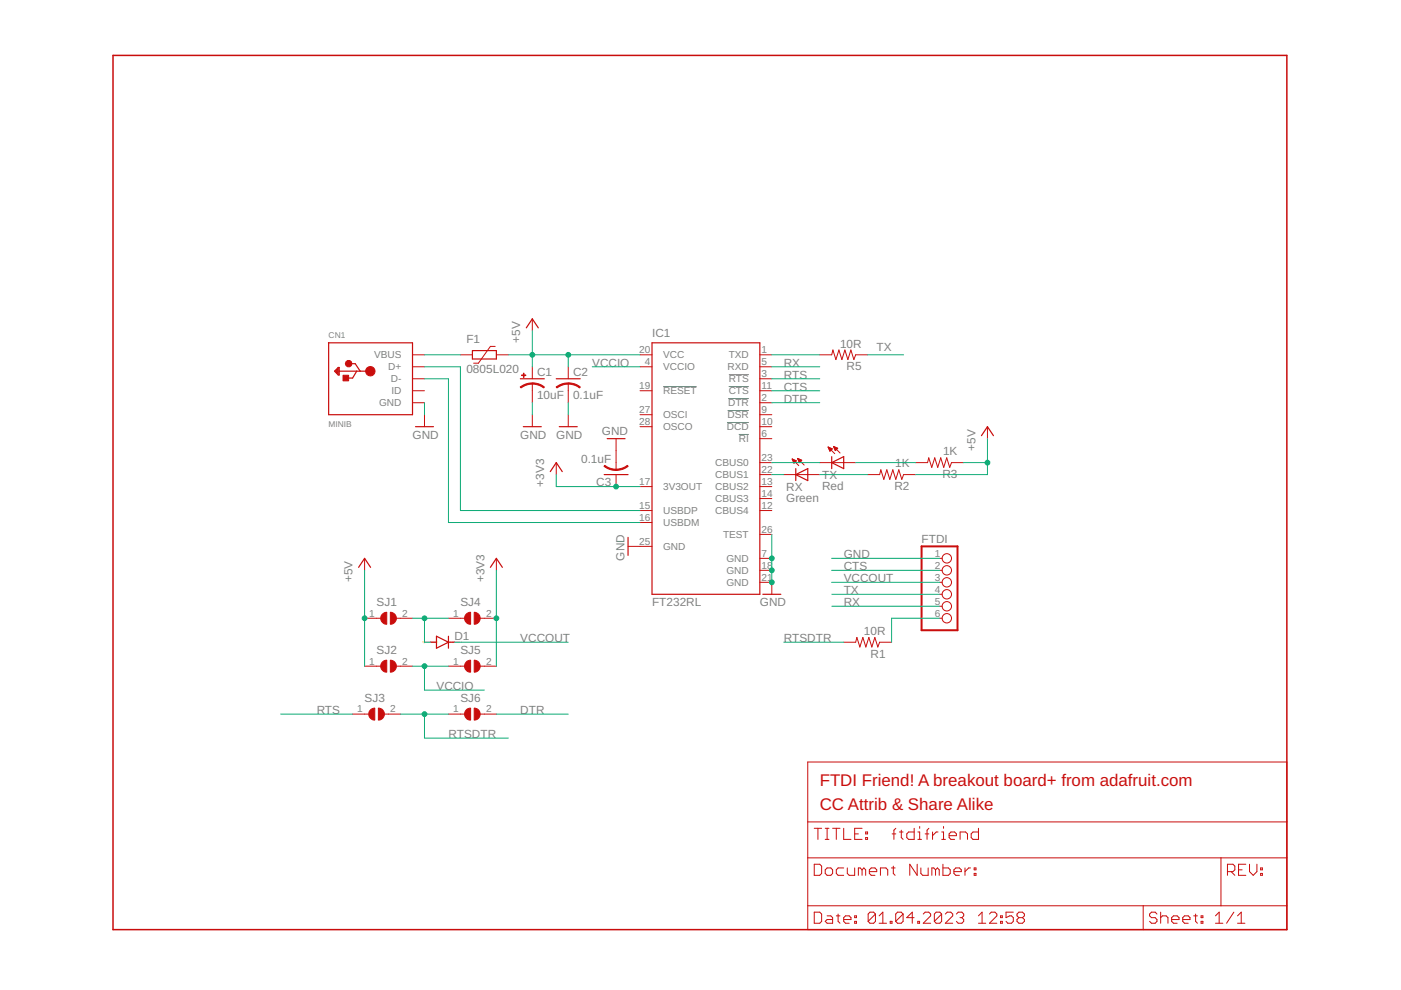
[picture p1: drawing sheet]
<svg xmlns="http://www.w3.org/2000/svg" width="297mm" height="210mm" viewBox="0 0 297 210" stroke-linecap="round" stroke-linejoin="round" font-family="sans-serif">
<path d="M154.5 79.4h4.3M140.6 82h7.1M154.1 89.6h4.7M154.3 87h4.5M154.4 84.5h4.4M154.5 82h4.3M156.6 92.1h2.2" fill="none" stroke="#808080" stroke-width=".21"/>
<g fill="none" stroke="#c90d0c" stroke-width=".25">
<path d="M69.6 72.7h17.9v15.2h-17.8v-15.2M71.1 78.7l.4-.4v.8l-.2-.4M71.7 77.9h.2v1.6h-.2l-.8-.8zM71.7 77.9v1.4M71.9 78.7h6.6M74.3 77.1h1l1.1 1.6M75.6 78.7l-.8 1.5h-1.2M100.2 74.3h5v1.8h-5zM111.6 69.5l1.3-1.9 1.2 1.9M138.2 72.7h22.9v53.3h-22.9zM88.1 90.5h3.8M110.3 80.3h5.1"/>
<path d="M111 90.5h3.8M116.7 100l1.2-1.9 1.3 1.9M117.9 80.3h5.1M118.6 90.5h3.8M128.7 93h3.8M168.7 99.4v2.5M176.3 98.1l2.6-1.3v2.6zM176.3 96.8v2.6M208.1 92.4l1.3-1.9 1.2 1.9M128.1 100.6h5.1M133.2 113.9v3.9M168.7 100.6l2.6-1.2v2.5z"/>
<path d="M76 120.3l1.3-1.9 1.3 1.9M91.3 136.2h1.2M92.5 134.9l2.6 1.3-2.6 1.2zM95.1 134.9v2.5M95.1 136.2h1.3M104 120.3l1.2-1.9 1.3 1.9M161.7 126h3.8"/>
</g>
<g fill="#c90d0c" stroke="#c90d0c" stroke-width=".21">
<path d="M112.9 81.2l1.3 .2 1.2 .7-.1 .2-.9-.6-1.5-.3z" fill-rule="evenodd"/>
<path d="M110.3 82l1.2-.6 1.4-.2v.2l-1.1 .2-1.3 .7z" fill-rule="evenodd"/>
<path d="M120.5 81.2l1.3 .2 1.2 .7-.1 .2-.9-.6-1.5-.3z" fill-rule="evenodd"/>
<path d="M117.9 82l1.2-.6 1.4-.2v.2l-1 .2-1.4 .7z" fill-rule="evenodd"/>
<path d="M128.2 98.7l1.4 .7 1 .1v.2h-.8l-1-.4-.7-.4z" fill-rule="evenodd"/>
<path d="M130.6 99.5l1.5-.3 .9-.5 .2 .2-.7 .4-1.1 .4h-.8z" fill-rule="evenodd"/>
<path d="M82.8 129.8a1.27 1.27 0 0 1 1.2 1.3 1.27 1.27 0 0 1-1.2 1.3z" fill-rule="evenodd"/>
<path d="M81 130.2l.5-.3 .5-.1v2.6a1.26 1.26 0 0 1-1.2-.8 1.26 1.26 0 0 1 .2-1.4z" fill-rule="evenodd"/>
<path d="M82.8 140a1.27 1.27 0 0 1 1.2 1.2 1.27 1.27 0 0 1-1.2 1.3z" fill-rule="evenodd"/>
<path d="M81 140.4l.5-.3 .5-.1v2.5a1.26 1.26 0 0 1-1.2-.7 1.26 1.26 0 0 1 .2-1.4z" fill-rule="evenodd"/>
<path d="M80.2 150.1a1.27 1.27 0 0 1 1.3 1.3 1.27 1.27 0 0 1-1.3 1.3z" fill-rule="evenodd"/>
<path d="M78.5 150.6l1-.5v2.6a1.26 1.26 0 0 1-1.2-.8 1.26 1.26 0 0 1 .2-1.3z" fill-rule="evenodd"/>
<path d="M100.5 129.8a1.27 1.27 0 0 1 1.3 1.3 1.27 1.27 0 0 1-1.3 1.3z" fill-rule="evenodd"/>
<path d="M98.8 130.2l.5-.3 .5-.1v2.6a1.26 1.26 0 0 1-1.2-.8 1.26 1.26 0 0 1 .2-1.4z" fill-rule="evenodd"/>
<path d="M100.5 140a1.27 1.27 0 0 1 1.3 1.2 1.27 1.27 0 0 1-1.3 1.3z" fill-rule="evenodd"/>
<path d="M98.8 140.4l.5-.3 .5-.1v2.5a1.26 1.26 0 0 1-1.2-.7 1.26 1.26 0 0 1 .2-1.4z" fill-rule="evenodd"/>
<path d="M100.5 150.1a1.27 1.27 0 0 1 1.3 1.3 1.27 1.27 0 0 1-1.3 1.3z" fill-rule="evenodd"/>
<path d="M98.8 150.6l.5-.4 .5-.1v2.6a1.26 1.26 0 0 1-1.2-.8 1.26 1.26 0 0 1 .2-1.3z" fill-rule="evenodd"/>
<circle cx="78.5" cy="78.7" r="1"/>
<circle cx="73.9" cy="77.1" r=".7"/>
</g>
<g fill="#c90d0c" stroke="#c90d0c" stroke-width=".21">
<path d="M72.7 79.6h1.2v1.2h-1.2z"/>
<path d="M110.6 79.5h.9v.1h-.9z"/>
<path d="M111 79.1h.1v.9h-.1z"/>
</g>
<g fill="none" stroke="#c90d0c" stroke-width=".21">
<path d="M87.5 77.8h2.5M87.5 75.2h2.5M97.6 75.2h2.6M105 73.4h-1l-2.6 3.6h-1M105.2 75.2h2.6M112.9 67.6v2.5M112.9 77.8v2.5M120.5 77.8v2.5M135.7 77.8h2.5M135.7 75.2h2.5M161.1 77.8h2.5M161.1 75.2h2.5"/>
<path d="M173.8 75.2h2.5l.3-1 .6 2 .7-2 .6 2 .6-2 .7 2 .6-2 .6 2 .4-1h2.6M87.5 80.3h2.5M87.5 85.4h2.5M87.5 82.8h2.5M90 87.9v2.6M112.9 81.3v4.1M112.9 87.9v2.6M117.9 98.1v2.5M120.5 81.3v4.1M120.5 87.9v2.6M130.6 93v6.6M135.7 82.8h2.5"/>
<path d="M135.7 90.5h2.5M135.7 87.9h2.5M161.1 80.3h2.5M161.1 85.4h2.5M161.1 82.8h2.5M161.1 90.5h2.5M161.1 87.9h2.5M161.1 93h2.5M161.1 98.1h2.5M168 97.3l1.4 1.4M168 97.3l.8 .4-.5 .5zM168 97.4h.1"/>
<path d="M168 97.5h.4M168.1 97.6h.6M168.1 97.7h.7M168.2 97.9h.5M168.3 98h.3M168.3 98.1h.1M169.1 97.2l1.4 1.4M169.1 97.2l.9 .4-.5 .5zM169.1 97.3h.1M169.2 97.4h.3M169.2 97.5h.6M169.3 97.6h.6"/>
<path d="M169.3 97.7h.5M169.4 97.9h.3M169.4 98h.2M173.8 98.1h7.6M175.6 94.8l1.4 1.4M175.6 94.8l.9 .4-.5 .5zM175.6 94.8h.1M175.7 95h.3M175.7 95.1h.6M175.8 95.2h.6M175.8 95.3h.5M175.9 95.4h.3"/>
<path d="M175.9 95.6h.2M176.7 94.7l1.4 1.4M176.7 94.7l.9 .3-.5 .5zM176.8 94.7h.1M176.8 94.8h.4M176.8 95h.7M176.9 95.1h.7M177 95.2h.4M177 95.3h.3M177.1 95.4h.1M194.1 98.1h2.6l.2-1 .6 2 .7-2 .6 2 .7-2 .6 2 .6-2 .7 2 .3-1h2.6M209.4 90.5v2.5"/>
<path d="M77.3 118.4v2.5M105.2 118.4v2.5M130.6 100.6v2.6M133.2 115.8h5M135.7 103.2h2.5M135.7 108.2h2.5M135.7 110.8h2.5M161.1 103.2h2.5M161.1 108.2h2.5M161.1 118.4h2.5M161.1 100.6h2.5M161.1 105.7h2.5"/>
<path d="M161.1 113.3h2.5M166.2 100.6h7.6M184 100.6h2.5l.3-1 .6 2 .6-2 .7 2 .6-2 .6 2 .7-2 .6 2 .4-1h2.5M199.2 118.4h.5M77.3 131.1h3.4M84 131.1h3.5M95.1 131.1h3.4M101.8 131.1h3.4M161.1 120.9h2.5M161.1 123.5h2.5v2.5M178.9 136.2h2.5l.3-1.1 .6 2.1 .6-2.1 .7 2.1 .6-2.1 .6 2.1 .7-2.1 .6 2.1 .4-1h2.5M199.2 120.9h.5"/>
<path d="M199.2 123.5h.5M199.2 131.1h.5M199.2 126h.5M199.2 128.5h.5M74.8 151.4h3.4M77.3 141.2h3.4M81.5 151.4h3.4M84 141.2h3.5M95.1 141.2h3.4M95.1 151.4h3.4M101.8 141.2h3.4M101.8 151.4h3.4"/>
<path d="M171.3 161.6h101.5v35.5h-101.5zM171.3 174.3h101.5M172.6 175.6h1.6M173.4 175.6v2.4M175 175.6h.7M175 178h.7M175.4 175.6v2.4M176.5 175.6h1.6M177.3 175.6v2.4M178.9 175.6v2.4h1.5M181.2 176.8h.8M182.8 175.6h-1.6v2.4h1.6"/>
<path d="M183.5 177.6h.4v.4h-.4zM183.5 176.4h.4v.4h-.4zM189.1 176.8h.8M189.9 175.6l-.4 .4v2M190.7 176.4h.8M191.1 176v1.6l.4 .4M193.8 175.6v2.4h-1.2l-.3-.4v-.8l.3-.4h1.2M194.6 178h.8M194.6 176.4h.4v1.6M195 175.2v.4M196.2 176.8h.7M196.9 175.6l-.3 .4v2"/>
<path d="M197.7 176.4v1.6M198.9 176.4h-.4l-.8 .8M199.7 178h.7M199.7 176.4h.3v1.6M200 175.2v.4M201.2 177.2h1.6v-.4l-.4-.4h-.8l-.4 .4v.8l.4 .4h.8M203.6 178v-1.6h1.1l.4 .4v1.2M207.5 175.6v2.4h-1.2l-.4-.4v-.8l.4-.4h1.2M171.3 181.9h101.5M171.3 192h101.5M172.6 183.2h1.2l.4 .4v1.6l-.4 .4h-1.2zM172.6 193.4h1.2l.4 .4v1.5l-.4 .4h-1.2z"/>
<path d="M175 184.4l.4-.4h.7l.4 .4v.8l-.4 .4h-.7l-.4-.4zM175.4 194.2h.7l.4 .4v1.1h-1.1l-.4-.4 .4-.3h1.1M177.3 194.2h.8M177.7 193.8v1.5l.4 .4M178.9 195h1.5v-.4l-.4-.4h-.7l-.4 .4v.7l.4 .4h.7M178.9 184h-1.2l-.4 .4v.8l.4 .4h1.2M179.6 184v1.2l.4 .4h1.2v-1.6M181.2 195.3h.4v.4h-.4zM181.2 194.2h.4v.4h-.4zM182.8 184.4l-.4-.4h-.4v1.6M182.8 184.4l.4-.4 .3 .4v1.2M182.8 184.4v1.2"/>
<path d="M184.3 184.8h1.6v-.4l-.4-.4h-.8l-.4 .4v.8l.4 .4h.8M185.6 193.8v1.5l-.4 .4h-.8l-.3-.4M185.6 193.8l-.4-.4h-.8l-.3 .4v1.5M185.6 193.8l-1.5 1.5M186.4 195.7h1.6M186.4 194.2l.8-.8v2.3M186.7 185.6v-1.6h1.1l.4 .4v1.2M188.7 195.3h.4v.4h-.4zM189 184h.8M189.4 183.6v1.6l.4 .4M191.5 193.8v1.5l-.4 .4h-.8l-.4-.4M191.5 193.8l-.4-.4h-.8l-.4 .4v1.5"/>
<path d="M191.5 193.8l-1.6 1.5M193.8 194.6h-1.6l1.2-1.2v2.3M194.5 183.2v2.4l-1.6-2.4v2.4M194.6 195.3h.4v.4h-.4zM195.2 184v1.2l.4 .4h1.2v-1.6M195.7 193.8l.5-.4h.7l.4 .4v.4l-1.6 1.5h1.6M198.4 184.4l-.4-.4h-.4v1.6M198.4 184.4v1.2M198.4 184.4l.4-.4 .3 .4v1.2M199.6 193.8v1.5l-.3 .4h-.8l-.4-.4M199.6 193.8l-.3-.4h-.8l-.4 .4v1.5M199.6 193.8l-1.5 1.5"/>
<path d="M199.9 183.2v2.4h1.2l.4-.4v-.8l-.4-.4h-1.2M200.4 193.8l.4-.4h.8l.4 .4v.4l-1.6 1.5h1.6M202.2 184.8h1.6v-.4l-.4-.4h-.8l-.4 .4v.8l.4 .4h.8M202.8 193.8l.4-.4h.7l.4 .4v.4l-.4 .4M203.5 194.6h.4M203.9 194.6l.4 .4v.3l-.4 .4h-.7l-.4-.4M204.6 184v1.6M205.8 184h-.4l-.8 .8M206.5 185.2h.4v.4h-.4zM206.5 184h.4v.4h-.4zM207.5 195.7h1.5M207.5 194.2l.7-.8v2.3"/>
<path d="M209.8 193.8l.4-.4h.7l.4 .4v.4l-1.5 1.5h1.5M212.1 195.3h.4v.4h-.4zM212.1 194.2h.4v.4h-.4zM214.8 193.4h-1.5v1.2l.8-.4h.4l.3 .4v.7l-.3 .4h-.8l-.4-.4M216 194.6l-.4 .4v.3l.4 .4h.8l.4-.4v-.3l-.4-.4M216 194.6l-.4-.4v-.4l.4-.4h.8l.4 .4v.4l-.4 .4M216 194.6h.8M242.4 192v5.1M245.3 193.8l-.4-.4h-.8l-.4 .4v.4l.4 .4h.8l.4 .4v.3l-.4 .4h-.8l-.4-.4M246.1 194.6l.4-.4h.7l.4 .4v1.1M246.1 193.4v2.3M248.4 195h1.6v-.4l-.4-.4h-.8l-.4 .4v.7l.4 .4h.8"/>
<path d="M250.8 195h1.5v-.4l-.4-.4h-.8l-.3 .4v.7l.3 .4h.8M253.1 194.2h.8M253.5 193.8v1.5l.4 .4M254.7 195.3h.3v.4h-.3zM254.7 194.2h.3v.4h-.3zM257.7 195.7h1.6M257.7 194.2l.8-.8v2.3M258.9 181.9v10.1M260.2 184.8h1.2l.4-.4v-.8l-.4-.4h-1.2v2.4M261 184.8l.8 .8M261.6 193.4l-1.5 2.3M262.4 195.7h1.5"/>
<path d="M262.4 194.2l.8-.8v2.3M262.6 184.4h.8M264.1 183.2h-1.5v2.4h1.5M264.9 183.2v1.6l.8 .8 .8-.8v-1.6M267.3 185.2h.4v.4h-.4zM267.3 184h.4v.4h-.4z"/>
<circle cx="200.7" cy="118.4" r=".99"/>
<circle cx="200.7" cy="123.5" r=".99"/>
<circle cx="200.7" cy="126" r=".99"/>
<circle cx="200.7" cy="120.9" r=".99"/>
<circle cx="200.7" cy="131.1" r=".99"/>
<circle cx="200.7" cy="128.5" r=".99"/>
</g>
<path d="M195.4 115.8h7.6v17.8h-7.6z" fill="none" stroke="#c90d0c" stroke-width=".42"/>
<path d="M24 11.7h248.8v185.4h-248.8z" fill="none" stroke="#c90d0c" stroke-width=".32"/>
<g fill="none" stroke="#0dab76" stroke-width=".21">
<path d="M90 77.8h7.6v30.4h38.1M90 75.2h7.6M107.8 75.2h27.9M112.9 70.1v7.7M120.5 75.2v2.6M125.6 77.8h10.1M163.6 77.8h10.2M163.6 75.2h10.2M184 75.2h7.6M90 85.4v2.5M90 80.3h5.1v30.5h40.6M112.9 85.4v2.5"/>
<path d="M120.5 85.4v2.5M163.6 80.3h10.2M163.6 98.1h10.2M163.6 82.8h10.2M163.6 85.4h10.2M181.4 98.1h12.7M204.3 98.1h5.1M209.4 93v7.6h-15.3M117.9 100.6v2.6h17.8M163.6 113.3v10.2M163.6 100.6h2.6M173.8 100.6h10.2"/>
<path d="M176.3 118.4h22.9M77.3 120.9v20.3M87.5 131.1h7.6M90 131.1v5.1h1.3M96.4 136.2h24.1M105.2 120.9v20.3M166.2 136.2h12.7M176.3 120.9h22.9M176.3 126h22.9M176.3 128.5h22.9M176.3 123.5h22.9M199.2 131.1h-10.2v5.1"/>
<path d="M59.5 151.4h15.3M84.9 151.4h10.2M87.5 141.2h7.6M90 141.2v5.1h12.7M90 151.4v5.1h17.8M105.2 151.4h15.3"/>
</g>
<g fill="#0dab76" stroke="#0dab76" stroke-width=".21">
<circle cx="163.6" cy="120.9" r=".51"/>
<circle cx="163.6" cy="123.5" r=".51"/>
<circle cx="163.6" cy="118.4" r=".51"/>
<circle cx="130.6" cy="103.2" r=".51"/>
<circle cx="105.2" cy="131.1" r=".51"/>
<circle cx="112.9" cy="75.2" r=".51"/>
<circle cx="120.5" cy="75.2" r=".51"/>
<circle cx="209.4" cy="98.1" r=".51"/>
<circle cx="77.3" cy="131.1" r=".51"/>
<circle cx="90" cy="151.4" r=".51"/>
<circle cx="90" cy="141.2" r=".51"/>
<circle cx="90" cy="131.1" r=".51"/>
</g>
<g font-size="3.6" fill="#c90d0c">
<text x="173.8" y="166.6">FTDI Friend! A breakout board+ from adafruit.com</text>
<text x="173.8" y="171.7">CC Attrib &amp; Share Alike</text>
</g>
<g font-size="2.5" fill="#808080">
<text x="138.2" y="71.4">IC1</text>
<text x="98.9" y="72.7">F1</text>
<text x="110.3" y="72.7" transform="rotate(-90 110.3 72.7)">+5V</text>
<text x="125.6" y="77.8">VCCIO</text>
<text x="166.2" y="77.8">RX</text>
<text x="178.1" y="73.7">10R</text>
<text x="185.8" y="74.5">TX</text>
<text x="98.9" y="79">0805L020</text>
<text x="113.9" y="79.7">C1</text>
<text x="121.5" y="79.7">C2</text>
<text x="166.2" y="82.8">CTS</text>
<text x="166.2" y="80.3">RTS</text>
<text x="179.5" y="78.5">R5</text>
<text x="113.9" y="84.5">10uF</text>
<text x="121.5" y="84.5">0.1uF</text>
<text x="166.2" y="85.4">DTR</text>
<text x="87.5" y="93">GND</text>
<text x="110.3" y="93">GND</text>
<text x="117.9" y="93">GND</text>
<text x="127.6" y="92.2">GND</text>
<text x="206.8" y="95.5" transform="rotate(-90 206.8 95.5)">+5V</text>
<text x="123.2" y="98.2">0.1uF</text>
<text x="174.3" y="101.6">TX</text>
<text x="189.8" y="99.1">1K</text>
<text x="199.8" y="101.4">R3</text>
<text x="199.9" y="96.6">1K</text>
<text x="115.4" y="103.2" transform="rotate(-90 115.4 103.2)">+3V3</text>
<text x="126.4" y="103">C3</text>
<text x="166.7" y="106.3">Green</text>
<text x="166.7" y="104.2">RX</text>
<text x="174.3" y="103.8">Red</text>
<text x="189.7" y="103.9">R2</text>
<text x="132.4" y="118.9" transform="rotate(-90 132.4 118.9)">GND</text>
<text x="178.9" y="118.4">GND</text>
<text x="195.4" y="115.2">FTDI</text>
<text x="74.8" y="123.5" transform="rotate(-90 74.8 123.5)">+5V</text>
<text x="102.7" y="123.5" transform="rotate(-90 102.7 123.5)">+3V3</text>
<text x="178.9" y="120.9">CTS</text>
<text x="178.9" y="123.5">VCCOUT</text>
<text x="79.8" y="128.6">SJ1</text>
<text x="97.6" y="128.6">SJ4</text>
<text x="138.2" y="128.6">FT232RL</text>
<text x="161.1" y="128.6">GND</text>
<text x="178.9" y="126">TX</text>
<text x="178.9" y="128.6">RX</text>
<text x="96.3" y="135.7">D1</text>
<text x="110.3" y="136.2">VCCOUT</text>
<text x="166.2" y="136.2">RTSDTR</text>
<text x="183.2" y="134.6">10R</text>
<text x="79.8" y="138.7">SJ2</text>
<text x="97.6" y="138.7">SJ5</text>
<text x="184.6" y="139.4">R1</text>
<text x="77.3" y="148.9">SJ3</text>
<text x="92.5" y="146.3">VCCIO</text>
<text x="97.6" y="148.9">SJ6</text>
<text x="67.1" y="151.4">RTS</text>
<text x="110.3" y="151.4">DTR</text>
<text x="95.1" y="156.5">RTSDTR</text>
</g>
<g font-size="2.1" fill="#808080">
<text x="79.3" y="76">VBUS</text>
<text x="135.5" y="74.9">20</text>
<text x="136.7" y="77.4">4</text>
<text x="140.6" y="76">VCC</text>
<text x="154.5" y="76">TXD</text>
<text x="161.5" y="74.9">1</text>
<text x="161.5" y="77.4">5</text>
<text x="82.3" y="78.5">D+</text>
<text x="82.9" y="81.1">D-</text>
<text x="83" y="83.6">ID</text>
<text x="135.5" y="82.5">19</text>
<text x="140.6" y="78.5">VCCIO</text>
<text x="140.6" y="83.6">RESET</text>
<text x="154.3" y="78.5">RXD</text>
<text x="154.5" y="83.6">CTS</text>
<text x="154.5" y="81.1">RTS</text>
<text x="161.5" y="79.9">3</text>
<text x="161.5" y="82.5">11</text>
<text x="80.4" y="86.1">GND</text>
<text x="135.5" y="87.6">27</text>
<text x="140.6" y="88.7">OSCI</text>
<text x="154.3" y="88.7">DSR</text>
<text x="154.4" y="86.1">DTR</text>
<text x="161.5" y="85">2</text>
<text x="161.5" y="87.6">9</text>
<text x="135.5" y="90.1">28</text>
<text x="140.6" y="91.2">OSCO</text>
<text x="154.1" y="91.2">DCD</text>
<text x="156.6" y="93.8">RI</text>
<text x="161.5" y="90.1">10</text>
<text x="161.5" y="92.6">6</text>
<text x="151.7" y="98.8">CBUS0</text>
<text x="151.7" y="101.4">CBUS1</text>
<text x="161.5" y="97.7">23</text>
<text x="161.5" y="100.3">22</text>
<text x="135.5" y="102.8">17</text>
<text x="135.5" y="107.9">15</text>
<text x="140.6" y="103.9">3V3OUT</text>
<text x="151.7" y="103.9">CBUS2</text>
<text x="151.7" y="106.5">CBUS3</text>
<text x="161.5" y="102.8">13</text>
<text x="161.5" y="105.3">14</text>
<text x="161.5" y="107.9">12</text>
<text x="135.5" y="110.4">16</text>
<text x="140.6" y="109">USBDP</text>
<text x="140.6" y="111.5">USBDM</text>
<text x="151.7" y="109">CBUS4</text>
<text x="161.5" y="113">26</text>
<text x="135.5" y="115.5">25</text>
<text x="140.6" y="116.6">GND</text>
<text x="153.3" y="114.1">TEST</text>
<text x="154" y="119.2">GND</text>
<text x="161.5" y="118">7</text>
<text x="198.2" y="118">1</text>
<text x="154" y="121.7">GND</text>
<text x="154" y="124.2">GND</text>
<text x="161.5" y="120.6">18</text>
<text x="161.5" y="123.1">21</text>
<text x="198.2" y="120.6">2</text>
<text x="198.2" y="123.1">3</text>
<text x="198.2" y="125.7">4</text>
<text x="78.3" y="130.7">1</text>
<text x="85.3" y="130.7">2</text>
<text x="96.1" y="130.7">1</text>
<text x="103.1" y="130.7">2</text>
<text x="198.2" y="128.2">5</text>
<text x="198.2" y="130.7">6</text>
<text x="78.3" y="140.9">1</text>
<text x="85.3" y="140.9">2</text>
<text x="96.1" y="140.9">1</text>
<text x="103.1" y="140.9">2</text>
<text x="75.8" y="151.1">1</text>
<text x="82.7" y="151.1">2</text>
<text x="96.1" y="151.1">1</text>
<text x="103.1" y="151.1">2</text>
</g>
<g font-size="1.8" fill="#808080">
<text x="69.7" y="71.7">CN1</text>
<text x="69.7" y="90.5">MINIB</text>
</g>
<g font-size=".6" fill="#ffba08">
<text x="89.6" y="136.4">SpiceOrder 1</text>
<text x="94.7" y="136.4">SpiceOrder 2</text>
</g>
</svg>
